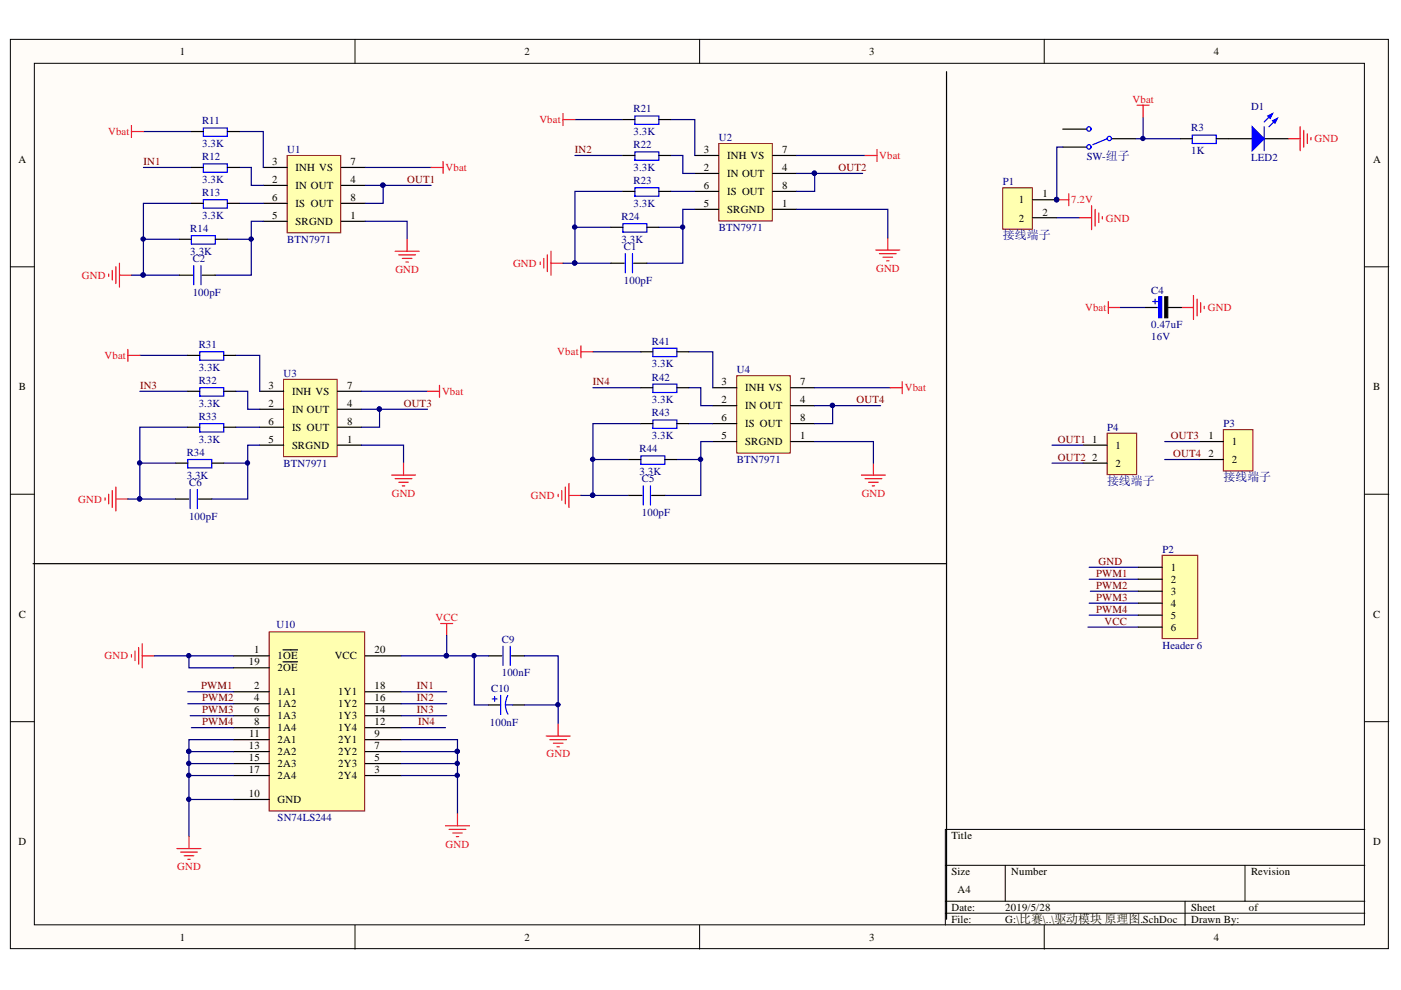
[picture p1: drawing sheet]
<svg xmlns="http://www.w3.org/2000/svg" width="297mm" height="210mm" viewBox="0 0 297 210" stroke-linecap="round" stroke-linejoin="round" font-family="sans-serif">
<g fill="#fffcf8" stroke="#000" stroke-width=".21">
<path d="M2.2 8.3h292.2v192.8h-292.2z"/>
<path d="M7.3 13.4h282v182.7h-282z"/>
</g>
<g fill="none" stroke="#000" stroke-width=".21">
<path d="M75.3 8.3v5.1M148.3 8.3v5.1M221.4 8.3v5.1M2.2 56.6h5.1M289.4 56.6h5.1M2.2 104.8h5.1M289.4 104.8h5.1M2.2 153h5.1M289.4 153h5.1M289.4 175.9h-89v20.3M75.3 196.2v5M148.3 196.2v5"/>
<path d="M200.4 183.5h89M200.4 191.1h89M200.4 193.6h89M213.1 183.5v7.6M221.4 196.2v5M251.3 191.1v5.1M264 183.5v7.6"/>
</g>
<path d="M60.9 33h11.3v16.4h-11.3z" fill="#ffffb0" stroke="#800000" stroke-width=".21"/>
<path d="M55.8 39.3h5.1M55.8 35.5h5.1M72.3 39.3h5.1M72.3 35.5h5.1M55.8 46.9h5.1M55.8 43.1h5.1M72.3 46.9h5.1M72.3 43.1h5.1" fill="none" stroke="#000" stroke-width=".25"/>
<g fill="none" stroke="#000080" stroke-width=".25">
<path d="M30.4 35.5h10.2M30.4 27.9h10.2M50.7 27.9h5.1v7.6M50.7 35.5h2.6v3.8h2.5M77.4 39.3h3.8v3.8h-3.8M77.4 35.5h14M81.2 39.3h10.2M27.9 58.3h2.5M30.4 50.7h7.6M40.6 43.1h-10.2v15.2h7.6M48.2 50.7h5.1M50.7 43.1h5.1"/>
<path d="M55.8 46.9h-2.5v11.4h-7.6M77.4 46.9h8.9v3.8"/>
</g>
<g fill="#000080" stroke="#000080" stroke-width=".21">
<circle cx="53.2" cy="50.7" r=".46"/>
<circle cx="30.4" cy="58.3" r=".46"/>
<circle cx="30.4" cy="50.7" r=".46"/>
<circle cx="81.2" cy="39.3" r=".46"/>
</g>
<path d="M23 58.1v.5M23.8 57.3v2.1M24.6 56.6v3.5M25.3 55.8v5.1M25.3 58.3h2.6M83.8 53.3h5.1M84.5 54h3.6M85.3 54.8h2M86.1 55.6h.5M86.3 50.7v2.6" fill="none" stroke="#ee0e22" stroke-width=".25"/>
<path d="M152.4 30.4h11.3v16.4h-11.3z" fill="#ffffb0" stroke="#800000" stroke-width=".21"/>
<path d="M147.3 36.8h5.1M147.3 33h5.1M163.8 36.8h5.1M163.8 33h5.1M38 58.3h2.8M42.9 58.3h2.8M129.5 55.8h2.8M134.4 55.8h2.7M147.3 44.4h5.1M147.3 40.6h5.1M163.8 44.4h5.1M163.8 40.6h5.1" fill="none" stroke="#000" stroke-width=".25"/>
<path d="M121.9 33h10.2M121.9 25.4h10.2M142.2 25.4h5.1v7.6M142.2 33h2.6v3.8h2.5M168.9 36.8h3.8v3.8h-3.8M172.7 36.8h10.2M119.4 55.8h2.5M121.9 48.2h7.6M132.1 40.6h-10.2v15.2h7.6M139.7 48.2h5.1M142.2 40.6h5.1M147.3 44.4h-2.5v11.4h-7.7" fill="none" stroke="#000080" stroke-width=".25"/>
<g fill="#000080" stroke="#000080" stroke-width=".21">
<circle cx="144.7" cy="48.1" r=".46"/>
<circle cx="121.8" cy="55.8" r=".46"/>
<circle cx="121.8" cy="48.1" r=".46"/>
<circle cx="172.7" cy="36.7" r=".46"/>
</g>
<path d="M114.5 55.6v.5M115.3 54.8v2M116.1 54v3.6M116.8 53.3v5M116.8 55.8h2.6M185.7 53h5.1M186.5 53.8h3.5M187.2 54.5h2M188 55.3h.5M188.2 50.5v2.5" fill="none" stroke="#ee0e22" stroke-width=".25"/>
<path d="M41.1 56.3v4.1M42.6 56.3v4.1M132.6 53.8v4M134.1 53.8v4" fill="none" stroke="#00f" stroke-width=".25"/>
<path d="M60.1 80.4h11.4v16.4h-11.4z" fill="#ffffb0" stroke="#800000" stroke-width=".21"/>
<path d="M55.1 94.4h5M55.1 86.8h5M55.1 90.6h5M55.1 83h5M71.6 94.4h5.1M71.6 86.8h5.1M71.6 90.6h5.1M71.6 83h5.1M37.3 105.8h2.8M42.1 105.8h2.8" fill="none" stroke="#000" stroke-width=".25"/>
<g fill="none" stroke="#000080" stroke-width=".25">
<path d="M29.6 75.4h10.2M50 75.4h5.1v7.6M29.6 98.2h7.7M29.6 83h10.2M39.8 90.6h-10.2v15.2h7.7M47.4 98.2h5.1M50 83h2.5v3.8h2.6M50 90.6h5.1M55.1 94.4h-2.6v11.4h-7.6M76.7 94.4h8.9v3.8M76.7 86.8h3.8v3.8h-3.8M76.7 83h13.9"/>
<path d="M80.5 86.8h10.1M27.1 105.8h2.5"/>
</g>
<g fill="#000080" stroke="#000080" stroke-width=".21">
<circle cx="52.5" cy="98.2" r=".46"/>
<circle cx="29.6" cy="105.8" r=".46"/>
<circle cx="29.6" cy="98.2" r=".46"/>
<circle cx="80.4" cy="86.7" r=".46"/>
</g>
<path d="M85.6 98.2v2.5M22.3 105.6v.5M23 104.8v2M23.8 104v3.6M24.6 103.3v5M24.6 105.8h2.5M83 100.7h5.1M83.8 101.5h3.5M84.5 102.3h2.1M85.3 103h.5" fill="none" stroke="#ee0e22" stroke-width=".25"/>
<path d="M40.3 103.8v4M41.8 103.8v4" fill="none" stroke="#00f" stroke-width=".25"/>
<path d="M156.2 79.7h11.3v16.4h-11.3z" fill="#ffffb0" stroke="#800000" stroke-width=".21"/>
<path d="M260.4 29.4h5.1M268 29.4h5.1M151.1 93.6h5.1M151.1 86h5.1M151.1 89.8h5.1M151.1 82.2h5.1M167.6 93.6h5.1M167.6 86h5.1M167.6 89.8h5.1M167.6 82.2h5.1M133.3 105h2.8M138.2 105h2.8" fill="none" stroke="#000" stroke-width=".25"/>
<path d="M125.7 74.6h10.2M146 74.6h5.1v7.6M125.7 97.4h7.6M125.7 82.2h10.2M135.9 89.8h-10.2v15.2h7.6M143.5 97.4h5.1M146 82.2h2.6v3.8h2.5M146 89.8h5.1M151.1 93.6h-2.5v11.4h-7.6M172.7 86h3.8v3.8h-3.8M176.5 86h10.2M123.2 105h2.5" fill="none" stroke="#000080" stroke-width=".25"/>
<g fill="#000080" stroke="#000080" stroke-width=".21">
<circle cx="148.5" cy="97.4" r=".46"/>
<circle cx="125.7" cy="105" r=".46"/>
<circle cx="125.7" cy="97.4" r=".46"/>
<circle cx="176.5" cy="86" r=".46"/>
</g>
<g fill="none" stroke="#ee0e22" stroke-width=".25">
<path d="M273.1 29.4h2.6M275.7 26.9v5.1M276.4 27.6v3.6M277.2 28.4v2M277.9 29.2v.5M185.2 98.2v2.5M118.3 104.8v.5M119.1 104v2.1M119.9 103.3v3.5M120.6 102.5v5.1M120.6 105h2.6M182.6 100.7h5.1"/>
<path d="M183.4 101.5h3.6M184.2 102.3h2M184.9 103h.5"/>
</g>
<path d="M136.4 103v4.1M137.9 103v4.1" fill="none" stroke="#00f" stroke-width=".25"/>
<path d="M265.5 26.9l2.5 2.5-2.5 2.6z" fill="#00f"/>
<path d="M265.5 26.9l2.5 2.5-2.5 2.6zM269.8 24.1l-1.8 1.8M270.8 25.1l-1.8 1.8" fill="none" stroke="#00f" stroke-width=".25"/>
<path d="M269.8 25.6l1-.5-.5 1z" fill="#00f"/>
<path d="M269.8 25.6l1-.5-.5 1z" fill="none" stroke="#00f" stroke-width=".25"/>
<path d="M268.8 24.6l1-.5-.5 1z" fill="#00f"/>
<path d="M268 26.9v5.1M268.8 24.6l1-.5-.5 1z" fill="none" stroke="#00f" stroke-width=".25"/>
<path d="M212.6 39.8h6.3v8.8h-6.3z" fill="#ffffb0" stroke="#800000" stroke-width=".21"/>
<path d="M219 42.4h5.1M219 46.2h5.1" fill="none" stroke="#000" stroke-width=".25"/>
<circle cx="224" cy="42.3" r=".46" fill="#000080" stroke="#000080" stroke-width=".21"/>
<path d="M224.1 46.2h4.8M230.7 133h10.6M230.9 120.3h10.4M230.9 127.9h10.4M230.9 130.4h10.4M230.9 122.8h10.4M231.2 125.3h10.1" fill="none" stroke="#000080" stroke-width=".25"/>
<path d="M234.7 91.8h6.3v8.8h-6.3z" fill="#ffffb0" stroke="#800000" stroke-width=".21"/>
<path d="M229.7 94.4h5M229.7 98.2h5" fill="none" stroke="#000" stroke-width=".25"/>
<path d="M259.4 91.1h6.2v8.8h-6.2z" fill="#ffffb0" stroke="#800000" stroke-width=".21"/>
<path d="M254.3 93.6h5.1M254.3 97.4h5.1" fill="none" stroke="#000" stroke-width=".25"/>
<path d="M168.9 33h14.5M168.9 44.4h19.3v6.1M172.7 93.6h12.5v4.6M172.7 82.2h16M223 94.4h6.7M223 98.2h6.7M246.9 93.6h7.4M246.9 97.4h7.4" fill="none" stroke="#000080" stroke-width=".25"/>
<path d="M250.5 65.2h2.5M253 62.7v5M253.8 63.4v3.6M254.6 64.2v2M255.3 64.9v.6" fill="none" stroke="#ee0e22" stroke-width=".25"/>
<path d="M57.1 134h20.2v37.9h-20.2z" fill="#ffffb0" stroke="#800000" stroke-width=".21"/>
<g fill="none" stroke="#000" stroke-width=".25">
<path d="M200.7 15.2v179.7M40.6 27.9h2.5M40.6 35.5h2.5M48.2 27.9h2.5M48.2 35.5h2.5M132.1 25.4h2.5M132.1 33h2.5M139.7 25.4h2.5M139.7 33h2.5M225.3 31.2h5.1M225.3 27.4h5.1M235.8 29.4h5"/>
<path d="M250.2 29.4h2.6M257.9 29.4h2.5M38 50.7h2.6M40.6 43.1h2.5M45.7 50.7h2.5M48.2 43.1h2.5M129.5 48.2h2.6M132.1 40.6h2.5M137.1 48.2h2.6M139.7 40.6h2.5M39.8 75.4h2.6M47.4 75.4h2.6"/>
<path d="M135.9 74.6h2.5M143.5 74.6h2.5M37.3 98.2h2.5M39.8 83h2.6M39.8 90.6h2.6M44.9 98.2h2.5M47.4 83h2.6M47.4 90.6h2.6M133.3 97.4h2.6M135.9 82.2h2.5M135.9 89.8h2.5M141 97.4h2.5"/>
<path d="M143.5 82.2h2.5M143.5 89.8h2.5M7 119.5h193.7M49.5 139.1h7.6M60 137.8h3.1M77.4 139.1h7.6M103.6 139.1h2.8M108.4 139.1h2.8M49.5 141.6h7.6M49.5 146.7h7.6M49.5 149.2h7.6M49.5 151.7h7.6"/>
<path d="M49.5 154.3h7.6M49.5 156.8h7.6M49.5 159.4h7.6M60 140.3h3.1M77.4 146.7h7.6M77.4 149.2h7.6M77.4 151.7h7.6M77.4 154.3h7.6M77.4 156.8h7.6M77.4 159.4h7.6M103.6 149.5h2.5M108.7 149.5h2.5"/>
<path d="M49.5 161.9h7.6M49.5 164.4h7.6M49.5 169.5h7.6M77.4 161.9h7.6M77.4 164.4h7.6"/>
</g>
<g fill="none" stroke="#000080" stroke-width=".25">
<path d="M225.3 31.2h-1.2v11.2M240.8 29.4h9.4M242.4 24.8v4.6M237.5 65.2h5.4M32.7 139.1h16.8M40.1 139.1v2.5h9.4M94.7 134.7v4.4h-9.7M94.7 139.1h8.9M100.6 139.1v10.4h3M111.2 139.1h7.1v14.4M39.8 146.7h9.7M39.8 149.2h9.7"/>
<path d="M40.3 151.7h9.2M40.6 154.3h8.9M49.5 159.4h-9.4v18M85 159.4h12v13.2M85 146.7h9.7M85 149.2h9.7M85 151.7h9.7M85 154.3h9.5M111.2 149.5h7.1M40.1 161.9h9.4M40.1 164.4h9.4M40.1 169.5h9.4"/>
<path d="M85 161.9h12M85 164.4h12"/>
</g>
<g fill="#000080" stroke="#000080" stroke-width=".21">
<circle cx="40" cy="159.3" r=".46"/>
<circle cx="40" cy="161.9" r=".46"/>
<circle cx="40" cy="164.4" r=".46"/>
<circle cx="40" cy="169.5" r=".46"/>
<circle cx="96.9" cy="159.3" r=".46"/>
<circle cx="96.9" cy="161.9" r=".46"/>
<circle cx="96.9" cy="164.4" r=".46"/>
<circle cx="94.6" cy="139" r=".47"/>
<circle cx="100.5" cy="139" r=".46"/>
<circle cx="118.3" cy="149.4" r=".46"/>
<circle cx="40" cy="139" r=".46"/>
<circle cx="224" cy="42.3" r=".46"/>
<circle cx="242.3" cy="29.4" r=".46"/>
</g>
<g fill="none" stroke="#ee0e22" stroke-width=".25">
<path d="M224.1 42.4h2.5M226.6 41.1v2.5M235 63.9v2.6M235 65.2h2.5M27.9 138.8v.5M28.6 138v2.1M29.4 137.3v3.5M30.2 136.5v5.1M30.2 139.1h2.5M93.4 132.2h2.6M94.7 132.2v2.5M115.8 156.1h5.1"/>
<path d="M116.6 156.8h3.5M117.3 157.6h2.1M118.1 158.3h.5M118.3 153.5v2.6M37.5 179.9h5.1M40.1 177.4v2.5M94.5 175.1h5M95.2 175.9h3.6M96 176.6h2M96.7 177.4h.5M97 172.6v2.5M38.3 180.7h3.5"/>
<path d="M39 181.4h2.1M39.8 182.2h.5"/>
</g>
<g fill="none" stroke="#00f" stroke-width=".25">
<path d="M43.1 27.1h5.1v1.8h-5.1zM43.1 34.7h5.1v1.8h-5.1zM134.6 24.6h5.1v1.8h-5.1zM134.6 32.2h5.1v1.8h-5.1zM134.6 39.8h5.1v1.8h-5.1zM234.7 29.4l-3 1.3M252.8 28.7h5.1v1.7h-5.1zM40.6 50h5.1v1.7h-5.1zM43.1 42.4h5.1v1.7h-5.1zM132.1 47.4h5v1.8h-5zM42.4 74.6h5v1.8h-5zM138.4 73.8h5.1v1.8h-5.1z"/>
<path d="M39.8 97.4h5.1v1.8h-5.1zM42.4 82.2h5v1.8h-5zM42.4 89.8h5v1.8h-5zM135.9 96.7h5.1v1.7h-5.1zM138.4 81.4h5.1v1.8h-5.1zM138.4 89.1h5.1v1.7h-5.1zM106.7 137v4.1M108.2 137v4.1M104.4 148.2h1M104.9 147.7v1M106.1 147.4v4.1M107.2 149.5h1.5"/>
<path d="M107.2 149.5l.2 1.2 .3 .7M107.7 147.5l-.5 1.1v.9"/>
<circle cx="230.9" cy="31.2" r=".46"/>
<circle cx="230.9" cy="27.3" r=".46"/>
<circle cx="235.2" cy="29.4" r=".46"/>
</g>
<path d="M246.4 117.7h7.6v17.7h-7.6z" fill="#ffffb0" stroke="#800000" stroke-width=".21"/>
<path d="M242.9 65.2h2.5M247.2 65.2h3.3M241.3 120.3h5.1M241.3 122.8h5.1M241.3 125.3h5.1M241.3 127.9h5.1M241.3 130.4h5.1M241.3 133h5.1" fill="none" stroke="#000" stroke-width=".25"/>
<path d="M49.5 156.8h-9.4v2.6M85 156.8h12v2.6" fill="none" stroke="#000080" stroke-width=".25"/>
<g fill="#000080" stroke="#000080" stroke-width=".21">
<circle cx="40" cy="159.3" r=".46"/>
<circle cx="96.9" cy="159.3" r=".46"/>
</g>
<g fill="none" stroke="#ee0e22" stroke-width=".25">
<path d="M27.9 26.6v2.6M27.9 27.9h2.5M91.4 35.5h2.5M93.9 34.2v2.6M119.4 24.1v2.5M119.4 25.4h2.5M183.4 33h2.5M185.9 31.7v2.5M241.1 22.3h2.5M242.4 22.3v2.5M228.9 46.2h2.5M231.4 43.6v5.1"/>
<path d="M232.2 44.4v3.5M233 45.1v2.1M233.7 45.9v.5M27.1 74.1v2.5M27.1 75.4h2.5M123.2 73.3v2.6M123.2 74.6h2.5M90.6 83h2.6M93.2 81.7v2.5M188.7 82.2h2.6M191.3 80.9v2.6"/>
</g>
<path d="M244.4 63.9h1M244.9 63.4v1M245.4 65.2h.8" fill="none" stroke="#00f" stroke-width=".25"/>
<path d="M245.6 62.9h.7v4.5h-.7z" fill="#00f" stroke="#00f" stroke-width=".21"/>
<path d="M246.9 62.9h.7v4.5h-.7z" fill="#000" stroke="#000" stroke-width=".21"/>
<g font-size="2.5" fill="#000080">
<text x="212.6" y="50.8">接线端子</text>
<text x="259.4" y="102">接线端子</text>
<text x="234.7" y="102.7">接线端子</text>
</g>
<g font-size="2.3">
<text x="38.1" y="11.7">1</text>
<text x="111.2" y="11.7">2</text>
<text x="184.3" y="11.7">3</text>
<text x="257.4" y="11.7">4</text>
<text x="3.9" y="34.5">A</text>
<text x="57.7" y="35">3</text>
<text x="74.3" y="35">7</text>
<text x="149.2" y="32.4">3</text>
<text x="154.2" y="33.7">INH VS</text>
<text x="165.9" y="32.4">7</text>
<text x="291.1" y="34.5">A</text>
<text x="57.7" y="38.8">2</text>
<text x="62.7" y="40">IN OUT</text>
<text x="62.7" y="36.2">INH VS</text>
<text x="74.3" y="38.8">4</text>
<text x="149.2" y="36.2">2</text>
<text x="149.2" y="40">6</text>
<text x="154.2" y="37.5">IN OUT</text>
<text x="154.2" y="41.3">IS OUT</text>
<text x="165.9" y="36.2">4</text>
<text x="165.9" y="40">8</text>
<text x="221" y="41.8">1</text>
<text x="57.7" y="42.6">6</text>
<text x="57.7" y="46.5">5</text>
<text x="62.7" y="43.9">IS OUT</text>
<text x="62.7" y="47.7">SRGND</text>
<text x="74.3" y="46.5">1</text>
<text x="74.3" y="42.6">8</text>
<text x="149.2" y="43.9">5</text>
<text x="154.2" y="45.2">SRGND</text>
<text x="165.9" y="43.9">1</text>
<text x="216" y="43.1">1</text>
<text x="216" y="47">2</text>
<text x="221" y="45.7">2</text>
<text x="4" y="82.7">B</text>
<text x="56.9" y="82.5">3</text>
<text x="61.9" y="83.7">INH VS</text>
<text x="73.6" y="82.5">7</text>
<text x="153" y="81.7">3</text>
<text x="158" y="83">INH VS</text>
<text x="169.7" y="81.7">7</text>
<text x="291.1" y="82.7">B</text>
<text x="56.9" y="86.3">2</text>
<text x="61.9" y="87.5">IN OUT</text>
<text x="73.6" y="86.3">4</text>
<text x="153" y="85.5">2</text>
<text x="153" y="89.3">6</text>
<text x="158" y="86.8">IN OUT</text>
<text x="169.7" y="85.5">4</text>
<text x="169.7" y="89.3">8</text>
<text x="56.9" y="90.1">6</text>
<text x="56.9" y="93.9">5</text>
<text x="61.9" y="91.3">IS OUT</text>
<text x="61.9" y="95.1">SRGND</text>
<text x="73.6" y="93.9">1</text>
<text x="73.6" y="90.1">8</text>
<text x="153" y="93.1">5</text>
<text x="158" y="90.6">IS OUT</text>
<text x="158" y="94.4">SRGND</text>
<text x="169.7" y="93.1">1</text>
<text x="231.6" y="93.9">1</text>
<text x="236.5" y="95.1">1</text>
<text x="256.2" y="93.1">1</text>
<text x="261.2" y="94.4">1</text>
<text x="231.6" y="97.7">2</text>
<text x="236.5" y="98.9">2</text>
<text x="256.2" y="96.9">2</text>
<text x="261.2" y="98.2">2</text>
<text x="248.2" y="121.1">1</text>
<text x="248.2" y="123.6">2</text>
<text x="4" y="130.9">C</text>
<text x="248.2" y="126.1">3</text>
<text x="248.2" y="128.7">4</text>
<text x="248.2" y="131.2">5</text>
<text x="291.1" y="130.9">C</text>
<text x="248.2" y="133.7">6</text>
<text x="52.8" y="141.1">19</text>
<text x="53.9" y="138.6">1</text>
<text x="58.9" y="139.8">1OE</text>
<text x="58.9" y="142.4">2OE</text>
<text x="71" y="139.8">VCC</text>
<text x="79.4" y="138.6">20</text>
<text x="53.9" y="146.2">2</text>
<text x="53.9" y="148.7">4</text>
<text x="58.9" y="147.4">1A1</text>
<text x="58.9" y="150">1A2</text>
<text x="71.7" y="147.4">1Y1</text>
<text x="71.7" y="150">1Y2</text>
<text x="79.4" y="146.2">18</text>
<text x="79.4" y="148.7">16</text>
<text x="53.9" y="151.2">6</text>
<text x="53.9" y="153.8">8</text>
<text x="58.9" y="152.5">1A3</text>
<text x="58.9" y="155">1A4</text>
<text x="71.7" y="152.5">1Y3</text>
<text x="71.7" y="155">1Y4</text>
<text x="79.4" y="151.2">14</text>
<text x="79.4" y="153.8">12</text>
<text x="52.8" y="158.8">13</text>
<text x="52.8" y="161.4">15</text>
<text x="52.9" y="156.3">11</text>
<text x="58.9" y="157.6">2A1</text>
<text x="58.9" y="160.1">2A2</text>
<text x="71.7" y="157.6">2Y1</text>
<text x="71.7" y="160.1">2Y2</text>
<text x="79.4" y="156.3">9</text>
<text x="79.4" y="158.8">7</text>
<text x="79.4" y="161.4">5</text>
<text x="52.8" y="164">17</text>
<text x="58.9" y="162.6">2A3</text>
<text x="58.9" y="165.2">2A4</text>
<text x="71.7" y="162.6">2Y3</text>
<text x="71.7" y="165.2">2Y4</text>
<text x="79.4" y="164">3</text>
<text x="52.8" y="169">10</text>
<text x="58.9" y="170.3">GND</text>
<text x="3.9" y="179.2">D</text>
<text x="201.7" y="177.9">Title</text>
<text x="291.1" y="179.2">D</text>
<text x="201.7" y="185.5">Size</text>
<text x="214.4" y="185.5">Number</text>
<text x="265.2" y="185.5">Revision</text>
<text x="203" y="189.3">A4</text>
<text x="201.7" y="193.1">Date:</text>
<text x="201.7" y="195.7">File:</text>
<text x="213.1" y="193.1">2019/5/28</text>
<text x="213.1" y="195.7">G:\比赛\..\驱动模块 原理图.SchDoc</text>
<text x="252.6" y="193.1">Sheet</text>
<text x="252.6" y="195.7">Drawn By:</text>
<text x="264.8" y="193.1">of</text>
<text x="38.1" y="199.5">1</text>
<text x="111.2" y="199.5">2</text>
<text x="184.3" y="199.5">3</text>
<text x="257.4" y="199.5">4</text>
</g>
<g font-size="2.3" fill="#000080">
<text x="134.3" y="23.8">R21</text>
<text x="265.2" y="23.3">D1</text>
<text x="42.9" y="26.4">R11</text>
<text x="134.3" y="28.6">3.3K</text>
<text x="152.4" y="29.9">U2</text>
<text x="252.6" y="27.9">R3</text>
<text x="42.9" y="31.2">3.3K</text>
<text x="42.9" y="34">R12</text>
<text x="60.9" y="32.4">U1</text>
<text x="134.3" y="31.4">R22</text>
<text x="230.4" y="34">SW-纽子</text>
<text x="252.6" y="32.7">1K</text>
<text x="265.2" y="34.2">LED2</text>
<text x="42.9" y="38.8">3.3K</text>
<text x="42.9" y="41.6">R13</text>
<text x="134.3" y="36.2">3.3K</text>
<text x="134.3" y="39">R23</text>
<text x="212.6" y="39.3">P1</text>
<text x="42.9" y="46.5">3.3K</text>
<text x="131.8" y="46.7">R24</text>
<text x="134.3" y="43.9">3.3K</text>
<text x="40.3" y="49.3">R14</text>
<text x="60.9" y="51.5">BTN7971</text>
<text x="131.8" y="51.5">3.3K</text>
<text x="132.3" y="53.1">C1</text>
<text x="152.4" y="49">BTN7971</text>
<text x="40.3" y="54.1">3.3K</text>
<text x="40.9" y="55.6">C2</text>
<text x="40.9" y="62.7">100pF</text>
<text x="132.3" y="60.2">100pF</text>
<text x="244.1" y="62.4">C4</text>
<text x="244.1" y="69.5">0.47uF</text>
<text x="42.1" y="73.8">R31</text>
<text x="138.2" y="73.1">R41</text>
<text x="138.2" y="77.9">3.3K</text>
<text x="244.1" y="72.1">16V</text>
<text x="42.1" y="78.7">3.3K</text>
<text x="42.1" y="81.4">R32</text>
<text x="60.1" y="79.9">U3</text>
<text x="138.2" y="80.7">R42</text>
<text x="156.2" y="79.2">U4</text>
<text x="42.1" y="86.3">3.3K</text>
<text x="42.1" y="89">R33</text>
<text x="138.2" y="85.5">3.3K</text>
<text x="138.2" y="88.3">R43</text>
<text x="42.1" y="93.9">3.3K</text>
<text x="135.6" y="95.9">R44</text>
<text x="138.2" y="93.1">3.3K</text>
<text x="234.7" y="91.3">P4</text>
<text x="259.4" y="90.6">P3</text>
<text x="39.6" y="96.6">R34</text>
<text x="39.6" y="101.5">3.3K</text>
<text x="60.1" y="98.9">BTN7971</text>
<text x="135.6" y="100.7">3.3K</text>
<text x="156.2" y="98.2">BTN7971</text>
<text x="40.1" y="103">C6</text>
<text x="136.1" y="102.2">C5</text>
<text x="40.1" y="110.2">100pF</text>
<text x="136.1" y="109.4">100pF</text>
<text x="246.5" y="117.3">P2</text>
<text x="58.6" y="133.2">U10</text>
<text x="106.4" y="136.3">C9</text>
<text x="246.5" y="137.5">Header 6</text>
<text x="106.4" y="143.4">100nF</text>
<text x="104.1" y="146.7">C10</text>
<text x="103.9" y="154">100nF</text>
<text x="58.9" y="174.1">SN74LS244</text>
</g>
<g font-size="2.3" fill="#ee0e22">
<text x="240.1" y="21.8">Vbat</text>
<text x="22.9" y="28.6">Vbat</text>
<text x="114.4" y="26.1">Vbat</text>
<text x="186.4" y="33.7">Vbat</text>
<text x="278.7" y="30.2">GND</text>
<text x="94.5" y="36.2">Vbat</text>
<text x="227.1" y="43.1">7.2V</text>
<text x="234.5" y="47">GND</text>
<text x="17.3" y="59.1">GND</text>
<text x="83.8" y="57.9">GND</text>
<text x="108.8" y="56.6">GND</text>
<text x="185.7" y="57.6">GND</text>
<text x="230.1" y="66">Vbat</text>
<text x="256.1" y="66">GND</text>
<text x="22.2" y="76.1">Vbat</text>
<text x="118.2" y="75.4">Vbat</text>
<text x="93.7" y="83.7">Vbat</text>
<text x="191.8" y="83">Vbat</text>
<text x="16.6" y="106.6">GND</text>
<text x="83.1" y="105.3">GND</text>
<text x="112.6" y="105.9">GND</text>
<text x="182.7" y="105.3">GND</text>
<text x="92.4" y="131.7">VCC</text>
<text x="22.2" y="139.8">GND</text>
<text x="115.9" y="160.6">GND</text>
<text x="94.5" y="179.7">GND</text>
<text x="37.6" y="184.5">GND</text>
</g>
<g font-size="2.3" fill="#800000">
<text x="30.4" y="35">IN1</text>
<text x="121.9" y="32.4">IN2</text>
<text x="86.4" y="38.8">OUT1</text>
<text x="177.8" y="36.2">OUT2</text>
<text x="29.7" y="82.5">IN3</text>
<text x="125.7" y="81.7">IN4</text>
<text x="85.6" y="86.3">OUT3</text>
<text x="181.6" y="85.5">OUT4</text>
<text x="224.3" y="93.9">OUT1</text>
<text x="248.2" y="93.1">OUT3</text>
<text x="224.3" y="97.7">OUT2</text>
<text x="248.8" y="96.9">OUT4</text>
<text x="232.9" y="119.8">GND</text>
<text x="232.4" y="122.3">PWM1</text>
<text x="232.4" y="124.9">PWM2</text>
<text x="232.4" y="127.4">PWM3</text>
<text x="232.4" y="129.9">PWM4</text>
<text x="234.2" y="132.5">VCC</text>
<text x="42.6" y="146.2">PWM1</text>
<text x="42.9" y="148.7">PWM2</text>
<text x="88.4" y="146.2">IN1</text>
<text x="88.4" y="148.7">IN2</text>
<text x="42.9" y="151.2">PWM3</text>
<text x="42.9" y="153.8">PWM4</text>
<text x="88.4" y="151.2">IN3</text>
<text x="88.6" y="153.8">IN4</text>
</g>
</svg>
